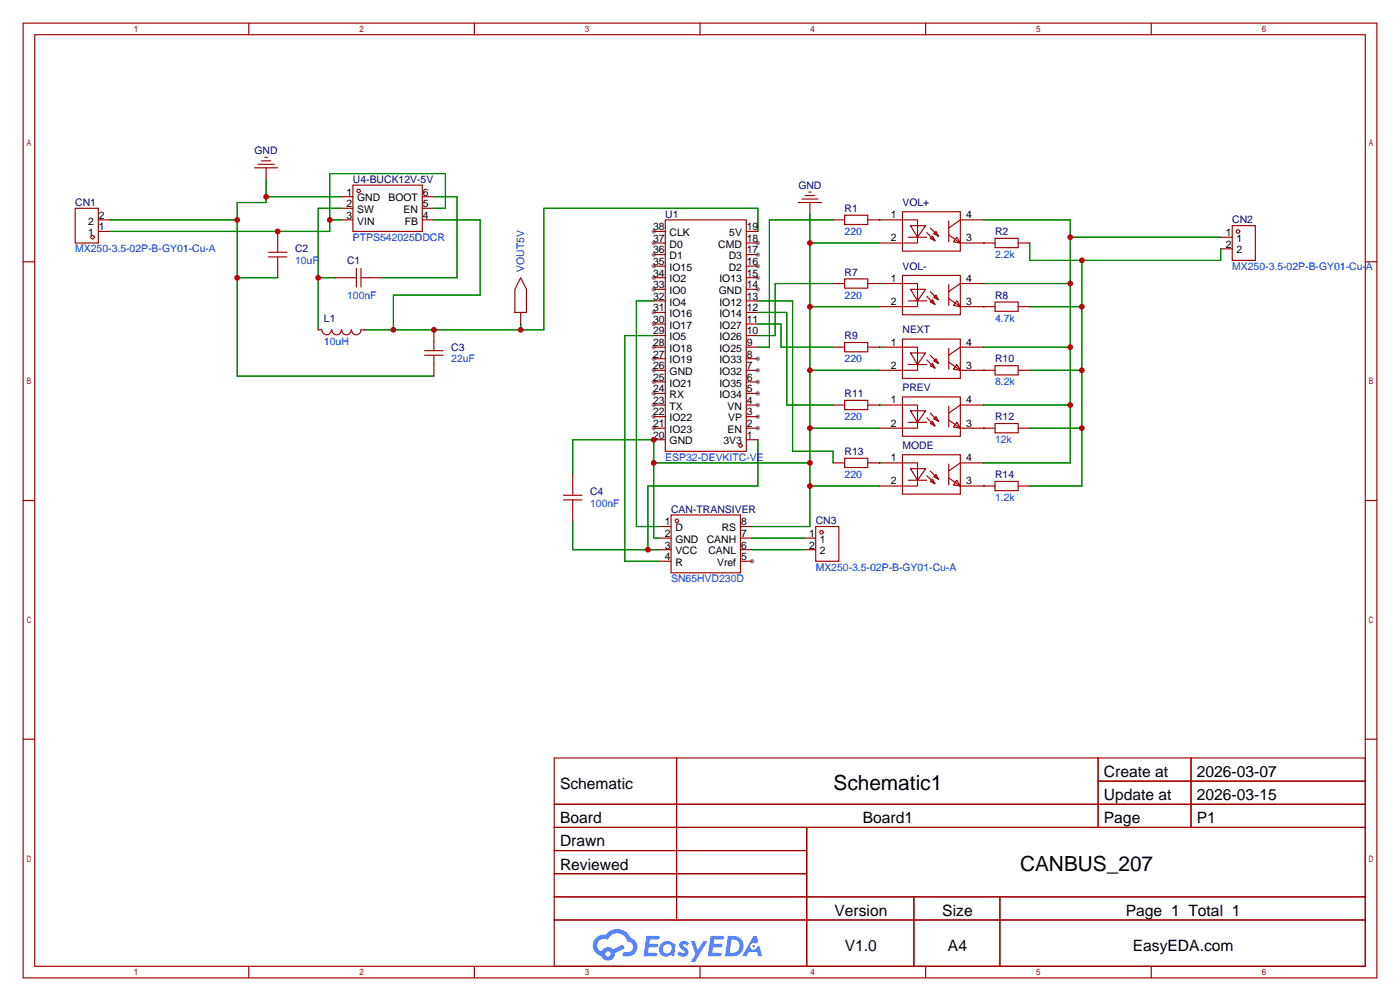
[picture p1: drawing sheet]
<svg xmlns="http://www.w3.org/2000/svg" width="307mm" height="220mm" viewBox="0 0 307 220" stroke-linecap="round" stroke-linejoin="round" font-family="sans-serif">
<g fill="#999">
<circle cx="165.1" cy="123.2" r=".51"/>
<circle cx="166.4" cy="94" r=".51"/>
<circle cx="166.4" cy="91.4" r=".51"/>
<circle cx="166.4" cy="88.9" r=".51"/>
<circle cx="166.4" cy="86.4" r=".51"/>
<circle cx="166.4" cy="83.8" r=".51"/>
<circle cx="166.4" cy="81.3" r=".51"/>
<circle cx="166.4" cy="78.7" r=".51"/>
<circle cx="166.4" cy="63.5" r=".51"/>
<circle cx="166.4" cy="61" r=".51"/>
<circle cx="166.4" cy="58.4" r=".51"/>
<circle cx="166.4" cy="55.9" r=".51"/>
<circle cx="166.4" cy="53.3" r=".51"/>
<circle cx="143.5" cy="94" r=".51"/>
<circle cx="143.5" cy="91.4" r=".51"/>
<circle cx="143.5" cy="88.9" r=".51"/>
<circle cx="143.5" cy="86.4" r=".51"/>
<circle cx="143.5" cy="83.8" r=".51"/>
<circle cx="143.5" cy="81.3" r=".51"/>
<circle cx="143.5" cy="78.7" r=".51"/>
<circle cx="143.5" cy="76.2" r=".51"/>
<circle cx="143.5" cy="71.1" r=".51"/>
<circle cx="143.5" cy="68.6" r=".51"/>
<circle cx="143.5" cy="63.5" r=".51"/>
<circle cx="143.5" cy="61" r=".51"/>
<circle cx="143.5" cy="58.4" r=".51"/>
<circle cx="143.5" cy="55.9" r=".51"/>
<circle cx="143.5" cy="53.3" r=".51"/>
<circle cx="143.5" cy="50.8" r=".51"/>
</g>
<g fill="none" stroke="#a10000" stroke-width=".25">
<path d="M5.1 5.1h297.2v209.5h-297.2zM7.6 7.6h292.1v204.5h-292.1zM54.6 5.1v2.5M104.1 5.1v2.5M153.7 5.1v2.5M203.2 5.1v2.5M252.7 5.1v2.5M5.1 57.5h2.5M299.7 57.5h2.6M5.1 109.9h2.5M299.7 109.9h2.6M5.1 162.2h2.5"/>
<path d="M121.7 166.4h178v45.7h-178zM121.7 176.5h178M148.5 166.4v35.5M241.1 166.4v15.2M241.1 171.4h58.6M261.5 166.4v15.2M299.7 162.2h2.6M121.7 181.6h178M121.7 186.7h55.4M121.7 196.8h178M121.7 191.8h55.4M177.1 181.6v30.5"/>
<path d="M200.6 196.8v15.3M219.5 196.8v15.3M54.6 212.1v2.5M104.1 212.1v2.5M121.7 201.9h178M153.7 212.1v2.5M203.2 212.1v2.5M252.7 212.1v2.5"/>
</g>
<g fill="#5487ff">
<path d="M149.4 206.8a1.3 1.3 0 0 1 1.8 .3l-.4 .6a.54 .54 0 0 0-.9-.3l.2 .3a1.28 1.28 0 0 1 .7 2 1.53 1.53 0 0 1-2.1-.3l.5-.6 .8 .4a.31 .31 0 0 0 .3-.2 .31 .31 0 0 0-.3-.4 1.12 1.12 0 0 1-.6-1.8z"/>
<path d="M151.7 206.6h.8l.7 2 1.2-2h.9l-2.7 4.5h-.9l1-1.6z"/>
<path d="M141.9 205.4h2.3a.46 .46 0 0 1 .5 .1 .46 .46 0 0 1 .1 .5l-.4 .2h-1.7l-.2 .9h1.7a.4 .4 0 0 1 .3 .5 .4 .4 0 0 1-.4 .3h-1.7l-.1 1.2h1.3a.46 .46 0 0 1 .5 .1 .46 .46 0 0 1 .1 .5l-.3 .2h-2.6z"/>
<path d="M156 205.4h2.3a.47 .47 0 0 1 .5 .1 .47 .47 0 0 1 .1 .5l-.4 .2h-1.7l-.1 .9h1.6a.4 .4 0 0 1 .3 .5 .4 .4 0 0 1-.4 .3h-1.7l-.1 1.2h1.3a.46 .46 0 0 1 .5 .1 .46 .46 0 0 1 .2 .5l-.4 .2h-2.6z"/>
<path d="M165.4 205.4h.7l.4 1.4-.6 .3a.75 .75 0 0 0-1.2 .3 .75 .75 0 0 0 .5 1.1 .75 .75 0 0 0 1-.7l.5-.3 .6 2.4h-.8l-.3-1h-1.8l-.6 1h-.9z"/>
<path d="M159.8 205.4l-.6 4.5h1.4a2.27 2.27 0 0 0 2.6-2.3 2.27 2.27 0 0 0-2.7-2.2zM160.6 206.2a1.5 1.5 0 0 1 1.8 1.5 1.5 1.5 0 0 1-2 1.4h-.2z"/>
<path d="M145.2 207.1a1.6 1.6 0 0 0-.3 2.2 1.6 1.6 0 0 0 2.3 .2l.8 .4 .3-2.5-.2-.2-.4-.1a1.58 1.58 0 0 0-2.5 0zM145.8 207.6a.98 .98 0 0 1 1.6 .4 .98 .98 0 0 1-1 1.3 .94 .94 0 0 1-.9-.7 .94 .94 0 0 1 .3-1z"/>
<path d="M130.9 205.8a2.37 2.37 0 0 0 1.1 4 1.54 1.54 0 0 0 1.8 1 1.54 1.54 0 0 0 1.2-1.6l2.2-1.1-.5-.7-2.1 1a1.57 1.57 0 0 0-2.6 .5 1.5 1.5 0 0 1-.7-2.1 1.5 1.5 0 0 1 2.2-.5 2.23 2.23 0 0 1 2.2-1.5 2.23 2.23 0 0 1 2 1.9 1.16 1.16 0 0 1 1.3 1.1 1.16 1.16 0 0 1-1.1 1.2h-.7a.47 .47 0 0 0-.6 .4 .47 .47 0 0 0 .5 .5 2.17 2.17 0 0 0 2.5-.9 2.17 2.17 0 0 0-.4-2.7l-.8-.4a3.2 3.2 0 0 0-5.4-.8l-1.1 .1zM132.9 209.4a.6 .6 0 0 1 1.2 0 .6 .6 0 0 1-1.2 0z"/>
<circle cx="165.4" cy="207.7" r=".28"/>
</g>
<g fill="none" stroke="#a10000" stroke-width=".25">
<path d="M55.9 36.8h5.1M56.6 36.1h3.6M57.4 35.3h2M58.2 34.5h.5M58.4 36.8v2.6M16.5 45.7h5.1v7.6h-5.1zM21.6 48.3h2.5M21.6 50.8h2.5M58.9 55.4h4.1M58.9 56.4h4.1M61 50.8v4.6M61 56.4v4.6"/>
<path d="M74.9 48.3h2.6M74.9 43.2h2.6M74.9 45.7h2.6M77.5 40.6h15.2v10.2h-15.2zM78.2 58.9v4.1M79.2 58.9v4.1M92.7 48.3h2.5M92.7 43.2h2.5M92.7 45.7h2.5M143.5 53.3h2.5M143.5 50.8h2.5M143.5 58.4h2.5"/>
<path d="M143.5 55.9h2.5M146 48.3h17.8v50.8h-17.8zM163.8 53.3h2.6M163.8 50.8h2.6M163.8 58.4h2.6M163.8 55.9h2.6M175.3 44.4h5M176 43.7h3.6M176.8 42.9h2M177.5 42.2h.6M177.8 44.4v2.6M182.9 48.3h2.5"/>
<path d="M185.4 47.2h5.1v2.1h-5.1zM190.5 48.3h10.9v5h-8.4M198.1 46.5h12.7v8.6h-12.7zM199.4 52.1h4.1M199.9 49.5h3.3l-1.8 2.6zM203.5 51.1l1.7 1.7M204.2 52.3l.5-.5 .5 1zM204.2 50l1.8 1.8M205 51.3l.5-.5 .5 1zM208.3 51.6l2.5 1.7M208.3 48.5v4.6M210.1 52.1l.7 1.2-1.5-.2z"/>
<path d="M210.8 53.3h7.6M215.9 48.3h-5.1l-2.5 1.7M218.4 52.3h5.1v2.1h-5.1zM223.5 53.3h2.6M268 52.1h2.5M268 54.6h2.5M270.5 49.5h5.1v7.6h-5.1zM69.8 72.4h.8M70.7 72.4a1.01 1.01 0 0 0 1 1.1 1.01 1.01 0 0 0 1-1.1M72.9 72.4a1.01 1.01 0 0 0 1 1.1 1.01 1.01 0 0 0 1-1.1M73.7 61h4.5M75 72.4a1.01 1.01 0 0 0 1.1 1.1 1.01 1.01 0 0 0 1-1.1"/>
<path d="M77.2 72.4a1.01 1.01 0 0 0 1 1.1 1.01 1.01 0 0 0 1-1.1M79.2 61h4.6M79.2 72.4h.8M93.2 77h4.1M93.2 78h4.1M95.2 72.4v4.6M95.2 78v4.5M114.3 61l1.3 2.5v5.1h-2.6v-5.1zM114.3 68.6v2.5M143.5 66h2.5M143.5 76.2h2.5M143.5 61h2.5"/>
<path d="M143.5 78.7h2.5M143.5 73.7h2.5M143.5 71.1h2.5M143.5 68.6h2.5M143.5 63.5h2.5M163.8 66h2.6M163.8 76.2h2.6M163.8 61h2.6M163.8 78.7h2.6M163.8 73.7h2.6M163.8 71.1h2.6M163.8 68.6h2.6"/>
<path d="M163.8 63.5h2.6M182.9 62.2h2.5M182.9 76.2h2.5M185.4 61.2h5.1v2h-5.1zM185.4 75.2h5.1v2h-5.1zM190.5 62.2h10.9v5.1h-8.4M190.5 76.2h10.9v5.1h-8.4M198.1 60.5h12.7v8.6h-12.7zM198.1 74.4h12.7v8.7h-12.7zM199.4 66h4.1M199.9 63.5h3.3l-1.8 2.5zM199.9 77.5h3.3l-1.8 2.5z"/>
<path d="M203.5 65l1.7 1.8M203.5 79l1.7 1.8M204.2 66.3l.5-.5 .5 1zM204.2 64l1.8 1.8M204.2 78l1.8 1.8M205 65.3l.5-.5 .5 1zM205 79.2l.5-.5 .5 1.1zM208.3 62.5v4.6M208.3 76.5v4.5M208.3 65.5l2.5 1.8M208.3 79.5l2.5 1.8M210.1 66l.7 1.3-1.5-.2z"/>
<path d="M210.8 67.3h7.6M215.9 62.2h-5.1l-2.5 1.8M215.9 76.2h-5.1l-2.5 1.8M218.4 66.3h5.1v2h-5.1zM223.5 67.3h2.6M143.5 81.3h2.5M143.5 88.9h2.5M143.5 94h2.5M143.5 96.5h2.5M143.5 91.4h2.5M143.5 86.4h2.5M143.5 83.8h2.5"/>
<path d="M163.8 81.3h2.6M163.8 88.9h2.6M163.8 94h2.6M163.8 96.5h2.6M163.8 91.4h2.6M163.8 86.4h2.6M163.8 83.8h2.6M182.9 88.9h2.5M185.4 87.9h5.1v2h-5.1zM190.5 88.9h10.9v5.1h-8.4M198.1 87.1h12.7v8.7h-12.7zM198.1 99.8h12.7v8.7h-12.7z"/>
<path d="M199.4 80h4.1M199.4 92.7h4.1M199.9 90.2h3.3l-1.8 2.5zM203.5 91.7l1.7 1.8M204.2 80.3l.5-.5 .5 1zM204.2 93l.5-.5 .5 1zM204.2 90.7l1.8 1.8M205 91.9l.5-.5 .5 1.1zM208.3 89.2v4.5M208.3 92.2l2.5 1.8M210.1 80l.7 1.3-1.5-.3zM210.1 92.7l.7 1.3-1.5-.3z"/>
<path d="M210.8 81.3h7.6M210.8 94h7.6M215.9 88.9h-5.1l-2.5 1.8M218.4 80.3h5.1v2h-5.1zM218.4 93h5.1v2h-5.1zM223.5 81.3h2.6M223.5 94h2.6M123.7 108.7h4.1M123.7 109.7h4.1M125.7 104.1v4.6M125.7 109.7v4.6M144.8 115.6h2.5"/>
<path d="M144.8 118.1h2.5M147.3 113h15.3v12.7h-15.3zM162.6 115.6h2.5M162.6 118.1h2.5M176.5 118.1h2.6M179.1 115.6h5v7.6h-5zM182.9 101.6h2.5M185.4 100.6h5.1v2h-5.1zM190.5 101.6h10.9v5.1h-8.4M199.4 105.4h4.1M199.9 102.9h3.3l-1.8 2.5zM203.5 104.4l1.7 1.8"/>
<path d="M204.2 105.7l.5-.5 .5 1zM204.2 103.4l1.8 1.8M205 104.6l.5-.5 .5 1.1zM208.3 101.9v4.5M208.3 104.9l2.5 1.8M210.1 105.4l.7 1.3-1.5-.3zM210.8 106.7h7.6M215.9 101.6h-5.1l-2.5 1.8M218.4 105.7h5.1v2h-5.1zM223.5 106.7h2.6M144.8 120.6h2.5M144.8 123.2h2.5"/>
<path d="M162.6 120.6h2.5M162.6 123.2h2.5M176.5 120.6h2.6"/>
<circle cx="20.3" cy="52.1" r=".38"/>
<circle cx="78.7" cy="41.9" r=".38"/>
<circle cx="271.8" cy="50.8" r=".38"/>
<circle cx="162.6" cy="97.8" r=".38"/>
<circle cx="148.6" cy="114.3" r=".38"/>
<circle cx="180.3" cy="116.8" r=".38"/>
</g>
<g fill="none" stroke="#008700" stroke-width=".25">
<path d="M58.4 39.4v5h-6.3v38.1h43.1M24.1 48.3h28M58.4 43.2h16.5M72.4 48.3h2.5M74.9 45.7h-5.1v26.7M95.2 45.7h2.6v-7.6h-25.4v12.7h-48.3M95.2 48.3h10.2v16.5h-19v7.6M95.2 43.2h5.1v17.8h-16.5M166.4 50.8v-5.1h-47v26.7h-39.4M177.8 53.3h15.2M177.8 47v68.6h-12.7M182.9 48.3h-14v27.9h-2.5"/>
<path d="M193 48.3h.1M215.9 53.3h.1M215.9 48.3h19v53.3h-19M226.1 53.3v3.8h41.9v-2.5M234.9 52.1h33.1M237.5 57.1v49.6h-11.4M52.1 61h8.9M69.8 61h3.9M114.3 71.1v1.3M143.5 66h-3.8v49.6h5.1M143.5 73.7h-6.3v49.5h7.6M166.4 71.1h5v5.1h11.5"/>
<path d="M166.4 68.6h6.3v20.3h10.2M166.4 66h7.6v33.1h8.9v2.5M177.8 67.3h15.2M182.9 62.2h-12.7v11.5h-3.8M193 62.2h.1M193 76.2h.1M215.9 67.3h.1M215.9 62.2h19M215.9 76.2h19M226.1 67.3h11.4M166.4 96.5v10.2h-24.2v13.9M177.8 81.3h15.2"/>
<path d="M177.8 94h15.2M193 88.9h.1M215.9 81.3h.1M215.9 94h.1M215.9 88.9h19M226.1 81.3h11.4M226.1 94h11.4M125.7 104.1v-7.6h17.8v21.6h1.3M125.7 114.3v6.3h19.1M143.5 101.6h34.3M165.1 118.1h11.4M177.8 106.7h15.2"/>
<path d="M193 101.6h.1M215.9 106.7h.1M165.1 120.6h11.4"/>
</g>
<g fill="#c00">
<circle cx="72.4" cy="48.3" r=".63"/>
<circle cx="61" cy="50.8" r=".63"/>
<circle cx="86.4" cy="72.4" r=".63"/>
<circle cx="95.3" cy="72.4" r=".63"/>
<circle cx="114.3" cy="72.4" r=".63"/>
<circle cx="235" cy="62.2" r=".63"/>
<circle cx="235" cy="76.2" r=".63"/>
<circle cx="235" cy="88.9" r=".63"/>
<circle cx="235" cy="52.1" r=".63"/>
<circle cx="237.5" cy="57.1" r=".63"/>
<circle cx="237.5" cy="67.3" r=".63"/>
<circle cx="237.5" cy="81.3" r=".63"/>
<circle cx="237.5" cy="94" r=".63"/>
<circle cx="177.8" cy="53.3" r=".63"/>
<circle cx="177.8" cy="67.3" r=".63"/>
<circle cx="177.8" cy="81.3" r=".63"/>
<circle cx="177.8" cy="94" r=".63"/>
<circle cx="177.8" cy="101.6" r=".63"/>
<circle cx="177.8" cy="106.7" r=".63"/>
<circle cx="143.5" cy="101.6" r=".63"/>
<circle cx="143.5" cy="96.5" r=".63"/>
<circle cx="142.2" cy="120.6" r=".63"/>
<circle cx="69.9" cy="61" r=".63"/>
<circle cx="52.1" cy="48.3" r=".63"/>
<circle cx="52.1" cy="61" r=".63"/>
<circle cx="58.4" cy="43.2" r=".63"/>
</g>
<g font-size="4.6">
<text x="183" y="173.4">Schematic1</text>
<text x="223.9" y="191.2">CANBUS_207</text>
</g>
<g font-size="3.4">
<text x="122.9" y="173.1">Schematic</text>
<text x="242.3" y="170.5">Create at</text>
<text x="262.7" y="170.5">2026-03-07</text>
<text x="242.3" y="175.6">Update at</text>
<text x="262.7" y="175.6">2026-03-15</text>
<text x="122.9" y="180.7">Board</text>
<text x="122.9" y="185.8">Drawn</text>
<text x="189.4" y="180.7">Board1</text>
<text x="242.3" y="180.7">Page</text>
<text x="262.7" y="180.7">P1</text>
<text x="122.9" y="190.9">Reviewed</text>
<text x="183.2" y="201">Version</text>
<text x="206.9" y="201">Size</text>
<text x="247.2" y="201">Page 1 Total 1</text>
<text x="185.5" y="208.6">V1.0</text>
<text x="208.1" y="208.6">A4</text>
<text x="248.7" y="208.6">EasyEDA.com</text>
</g>
<g font-size="2.3" fill="#000080">
<text x="55.9" y="33.8">GND</text>
<text x="77.5" y="40.2">U4-BUCK12V-5V</text>
<text x="175.3" y="41.4">GND</text>
<text x="16.5" y="45.2">CN1</text>
<text x="146" y="47.8">U1</text>
<text x="185.4" y="46.5">R1</text>
<text x="198.1" y="45.2">VOL+</text>
<text x="218.4" y="51.6">R2</text>
<text x="270.5" y="49.1">CN2</text>
<text x="64.8" y="55.4">C2</text>
<text x="76.2" y="57.9">C1</text>
<text x="198.1" y="59.2">VOL-</text>
<text x="185.4" y="60.5">R7</text>
<text x="218.4" y="65.6">R8</text>
<text x="71.1" y="70.6">L1</text>
<text x="99.1" y="77">C3</text>
<text x="185.4" y="74.5">R9</text>
<text x="198.1" y="73.2">NEXT</text>
<text x="218.4" y="79.5">R10</text>
<text x="185.4" y="87.2">R11</text>
<text x="198.1" y="85.9">PREV</text>
<text x="218.4" y="92.2">R12</text>
<text x="185.4" y="99.9">R13</text>
<text x="198.1" y="98.6">MODE</text>
<text x="218.4" y="104.9">R14</text>
<text x="129.5" y="108.7">C4</text>
<text x="147.3" y="112.6">CAN-TRANSIVER</text>
<text x="179.1" y="115.1">CN3</text>
</g>
<g font-size="2.3">
<text x="76.1" y="45.5">2</text>
<text x="76.1" y="42.9">1</text>
<text x="78.4" y="46.7">SW</text>
<text x="78.4" y="44.2">GND</text>
<text x="85.3" y="44.2">BOOT</text>
<text x="88.6" y="46.7">EN</text>
<text x="92.8" y="42.9">6</text>
<text x="92.8" y="45.5">5</text>
<text x="195.6" y="47.9">1</text>
<text x="212.1" y="47.9">4</text>
<text x="19.4" y="51.8">1</text>
<text x="19.4" y="49.3">2</text>
<text x="21.7" y="50.5">1</text>
<text x="21.7" y="48">2</text>
<text x="76.1" y="48">3</text>
<text x="78.4" y="49.3">VIN</text>
<text x="88.8" y="49.3">FB</text>
<text x="92.8" y="48">4</text>
<text x="143.4" y="53.1">37</text>
<text x="143.4" y="50.5">38</text>
<text x="147" y="51.8">CLK</text>
<text x="160.1" y="51.8">5V</text>
<text x="164" y="53.1">18</text>
<text x="164" y="50.5">19</text>
<text x="195.6" y="53">2</text>
<text x="212.1" y="53">3</text>
<text x="269.1" y="51.8">1</text>
<text x="271.4" y="53.1">1</text>
<text x="143.4" y="58.2">35</text>
<text x="143.4" y="55.6">36</text>
<text x="147" y="59.4">IO15</text>
<text x="147" y="56.9">D1</text>
<text x="147" y="54.4">D0</text>
<text x="157.7" y="54.4">CMD</text>
<text x="160" y="59.4">D2</text>
<text x="160" y="56.9">D3</text>
<text x="164" y="58.2">16</text>
<text x="164" y="55.6">17</text>
<text x="269.1" y="54.4">2</text>
<text x="271.4" y="55.6">2</text>
<text x="143.4" y="65.8">32</text>
<text x="143.4" y="63.2">33</text>
<text x="143.4" y="60.7">34</text>
<text x="147" y="64.5">IO0</text>
<text x="147" y="62">IO2</text>
<text x="157.8" y="64.5">GND</text>
<text x="157.9" y="62">IO13</text>
<text x="164" y="65.8">13</text>
<text x="164" y="63.2">14</text>
<text x="164" y="60.7">15</text>
<text x="195.6" y="61.9">1</text>
<text x="212.1" y="61.9">4</text>
<text x="143.4" y="70.9">30</text>
<text x="143.4" y="68.3">31</text>
<text x="147" y="69.6">IO16</text>
<text x="147" y="67.1">IO4</text>
<text x="157.9" y="69.6">IO14</text>
<text x="157.9" y="67.1">IO12</text>
<text x="164" y="70.9">11</text>
<text x="164" y="68.3">12</text>
<text x="195.6" y="67">2</text>
<text x="212.1" y="67">3</text>
<text x="143.4" y="75.9">28</text>
<text x="143.4" y="73.4">29</text>
<text x="147" y="77.2">IO18</text>
<text x="147" y="74.7">IO5</text>
<text x="147" y="72.1">IO17</text>
<text x="157.9" y="77.2">IO25</text>
<text x="157.9" y="74.7">IO26</text>
<text x="157.9" y="72.1">IO27</text>
<text x="164" y="75.9">9</text>
<text x="164" y="73.4">10</text>
<text x="195.6" y="75.8">1</text>
<text x="212.1" y="75.8">4</text>
<text x="143.4" y="83.6">25</text>
<text x="143.4" y="81">26</text>
<text x="143.4" y="78.5">27</text>
<text x="147" y="82.3">GND</text>
<text x="147" y="79.8">IO19</text>
<text x="157.9" y="82.3">IO32</text>
<text x="157.9" y="79.8">IO33</text>
<text x="164" y="83.6">6</text>
<text x="164" y="81">7</text>
<text x="164" y="78.5">8</text>
<text x="195.6" y="80.9">2</text>
<text x="212.1" y="80.9">3</text>
<text x="143.4" y="88.6">23</text>
<text x="143.4" y="86.1">24</text>
<text x="147" y="89.9">TX</text>
<text x="147" y="87.4">RX</text>
<text x="147" y="84.8">IO21</text>
<text x="157.9" y="87.4">IO34</text>
<text x="157.9" y="84.8">IO35</text>
<text x="159.7" y="89.9">VN</text>
<text x="164" y="88.6">4</text>
<text x="164" y="86.1">5</text>
<text x="195.6" y="88.5">1</text>
<text x="212.1" y="88.5">4</text>
<text x="143.4" y="93.7">21</text>
<text x="143.4" y="91.2">22</text>
<text x="147" y="95">IO23</text>
<text x="147" y="92.5">IO22</text>
<text x="159.7" y="95">EN</text>
<text x="159.8" y="92.5">VP</text>
<text x="164" y="93.7">2</text>
<text x="164" y="91.2">3</text>
<text x="195.6" y="93.6">2</text>
<text x="212.1" y="93.6">3</text>
<text x="143.4" y="96.3">20</text>
<text x="147" y="97.5">GND</text>
<text x="158.8" y="97.5">3V3</text>
<text x="164" y="96.3">1</text>
<text x="195.6" y="101.2">1</text>
<text x="212.1" y="101.2">4</text>
<text x="195.6" y="106.3">2</text>
<text x="212.1" y="106.3">3</text>
<text x="145.9" y="115.3">1</text>
<text x="145.9" y="117.9">2</text>
<text x="148.3" y="116.6">D</text>
<text x="148.3" y="119.1">GND</text>
<text x="155.1" y="119.1">CANH</text>
<text x="158.4" y="116.6">RS</text>
<text x="162.7" y="117.9">7</text>
<text x="162.7" y="115.3">8</text>
<text x="177.7" y="117.9">1</text>
<text x="180" y="119.1">1</text>
<text x="145.9" y="120.4">3</text>
<text x="145.9" y="122.9">4</text>
<text x="148.3" y="121.7">VCC</text>
<text x="148.3" y="124.2">R</text>
<text x="155.5" y="121.7">CANL</text>
<text x="157.4" y="124.2">Vref</text>
<text x="162.7" y="122.9">5</text>
<text x="162.7" y="120.4">6</text>
<text x="177.7" y="120.4">2</text>
<text x="180" y="121.7">2</text>
</g>
<g font-size="2.3" fill="#00f">
<text x="77.5" y="52.9">PTPS542025DDCR</text>
<text x="185.4" y="51.6">220</text>
<text x="16.5" y="55.4">MX250-3.5-02P-B-GY01-Cu-A</text>
<text x="64.8" y="57.9">10uF</text>
<text x="115.1" y="59.7" transform="rotate(-90 115.1 59.7)">VOUT5V</text>
<text x="218.4" y="56.7">2.2k</text>
<text x="270.5" y="59.2">MX250-3.5-02P-B-GY01-Cu-A</text>
<text x="76.2" y="65.6">100nF</text>
<text x="185.4" y="65.6">220</text>
<text x="218.4" y="70.6">4.7k</text>
<text x="71.1" y="75.7">10uH</text>
<text x="99.1" y="79.5">22uF</text>
<text x="185.4" y="79.5">220</text>
<text x="218.4" y="84.6">8.2k</text>
<text x="185.4" y="92.2">220</text>
<text x="146" y="101.1">ESP32-DEVKITC-VE</text>
<text x="218.4" y="97.3">12k</text>
<text x="185.4" y="104.9">220</text>
<text x="129.5" y="111.3">100nF</text>
<text x="218.4" y="110">1.2k</text>
<text x="179.1" y="125.3">MX250-3.5-02P-B-GY01-Cu-A</text>
<text x="147.3" y="127.8">SN65HVD230D</text>
</g>
</svg>
